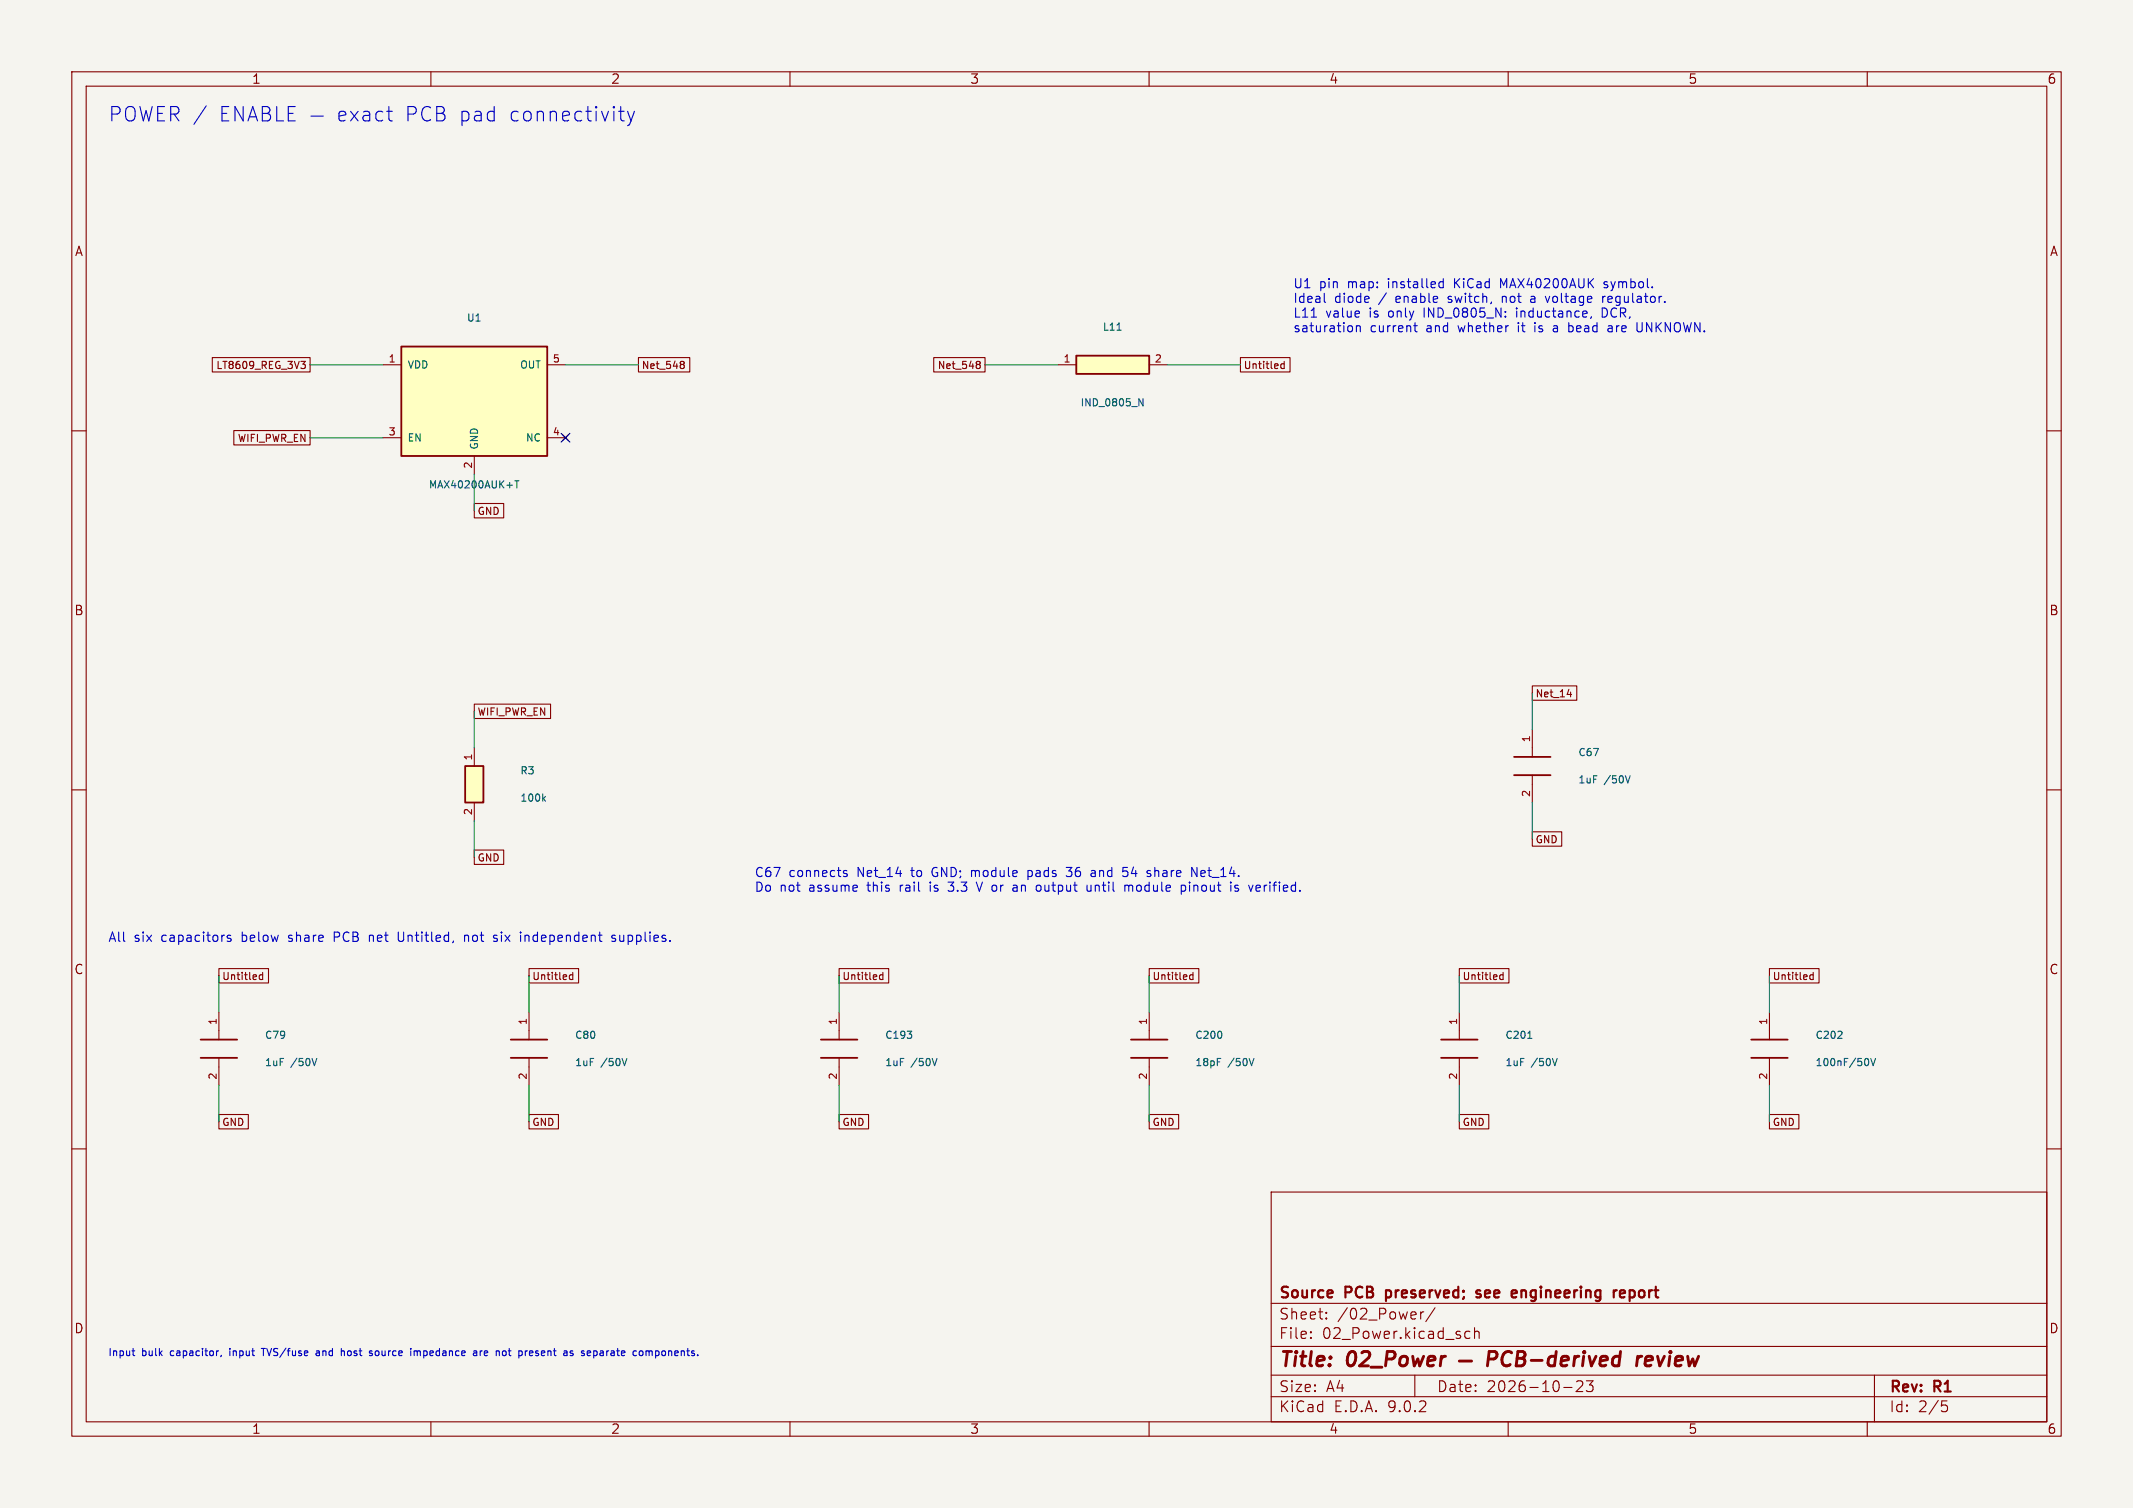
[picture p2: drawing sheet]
<svg xmlns="http://www.w3.org/2000/svg" width="297mm" height="210mm" viewBox="0 0 297 210" stroke-linecap="round" stroke-linejoin="round" font-family="sans-serif">
<path d="M0 0h297v210h-297z" fill="#f5f4ef" stroke="#f5f4ef" stroke-width=".14"/>
<g fill="none" stroke="#840000" stroke-width=".15">
<path d="M10 10h277v190h-277zM12 12h273v186h-273zM60 10v2M110 10v2M160 10v2M210 10v2M260 10v2M10 60h2M285 60h2M10 110h2M213.4 101.6v3.8M213.4 108v3.8"/>
<path d="M285 110h2M30.5 141v3.8M30.5 147.3v3.8M73.7 141v3.8M73.7 147.3v3.8M203.2 141v3.8M203.2 147.3v3.8M246.4 141v3.8M246.4 147.3v3.8M10 160h2M177 166h108v32h-108zM285 160h2"/>
<path d="M60 198v2M110 198v2M160 198v2M177 194.5h108M177 191.5h108M177 187.5h108M177 181.5h108M182.5 186.3h.1l-.1 .1M182.5 186.3v.1M182.5 185.5v.1M182.5 185.5h.1l-.1 .1M184.7 183.6v.1"/>
<path d="M184.7 183.6h-.1l.1 .1M184.7 182.8v.1M184.7 182.8h-.1l.1 .1M197 191.5v3M197.8 182.7v1M198.2 182.7l-.2 .1-.2 .2M199.8 182.1l-1.3 2M204.7 185.5l-.5-.1-.2 .3v.4l.1 .2 .1 .1 .5-.1M205.3 185.5a.37 .37 0 0 1 .7 .1v.8M205.3 184.9v1.5M210 198v2M217.7 193.2h1.2"/>
<path d="M219.5 192.4l.2-.1 .5 .1a.41 .41 0 0 1 .1 .5l-.8 .9h.9M220.9 192.3h.9l-.5 .6a.41 .41 0 0 1 .5 .3v.3l-.1 .2-.6 .1-.2-.1M260 198v2M261 191.5v6.5M270.4 195.1h.7M270.5 195.7h.4l.3 .3v.3l-.2 .2-.5 .1"/>
</g>
<g fill="none" stroke="#840000" stroke-width=".4">
<path d="M203.2 189.5h1.7M207.2 189.3h.8a.55 .55 0 0 0 .4-.5 .55 .55 0 0 0-.3-.6h-.7l-.3 2M210.5 188.4a.8 .8 0 0 0-.9-.1 .8 .8 0 0 0-.4 .8 .76 .76 0 0 0 .1 .9 .76 .76 0 0 0 .9 .1l.1-.1M211.2 189.2h.7M211.4 188.2h.6a.49 .49 0 0 1 .4 .5 .49 .49 0 0 1-.5 .5l.3 .1a.58 .58 0 0 1-.3 .9h-.8zM213.2 189.4h1.5M216.6 189a.66 .66 0 0 0-1 .3l-.1 .5 .2 .3 .2 .1 .6-.1M216.7 188.2l-.3 2M217.4 189.5l1-.1-.1-.4-.2-.1-.5 .1-.2 .2-.1 .7 .1 .2 .2 .1 .6-.1M219.3 188.9l-.2 1.3M219.8 188.9a.59 .59 0 0 0-.6 .4M220.5 188.9l-.2 1.3"/>
<path d="M220.6 188.2v.2M220.6 188.2l-.1 .1 .1 .1M220.6 188.2l.1 .1-.1 .1M221.3 188.9l.3 1.3 .6-1.3M222.8 189.5l1-.1-.1-.4-.1-.1-.6 .1-.1 .2-.1 .7v.2l.2 .1 .6-.1M225.6 189a.66 .66 0 0 0-1 .3l-.1 .5 .1 .3 .2 .1 .6-.1M225.6 188.2l-.2 2M228 188.9l-.1 1.3M228.6 188.9a.59 .59 0 0 0-.6 .4M229.8 188.9l-.5 .1-.2 .2v.7v.2l.2 .1h.4M230.1 189.4l-1 .1"/>
</g>
<path d="M193 179.7v1.5M193.1 179.7l-.1 .1M206.1 179.8l-.3-.1-.2 .2v.2l.5 .2 .1 .1-.1 .2-.1 .1-.4-.1M211 179.7l.1 .1 .1 .2-.7 .2M225.1 179.7l-.3 .1M193 180.6l.1 .1M211.1 180.6l-.1 .1M225.6 180.2l.7-.2-.1-.2-.4-.1-.2 .2v.7l.2 .1 .4-.1" fill="none" stroke="#840000" stroke-width=".3"/>
<path d="M210.8 105.4h5.1M210.8 108h5.1M27.9 144.8h5.1M27.9 147.3h5.1M71.1 144.8h5.1M71.1 147.3h5.1M200.7 144.8h5M200.7 147.3h5M243.8 144.8h5.1M243.8 147.3h5.1" fill="none" stroke="#840000" stroke-width=".25"/>
<path d="M227 108l-.3 1M44.1 147.4l-.3 1M87.3 147.4l-.3 1M212.7 144.6h.6M216.8 147.4l-.3 1M255.9 144.6h.6M256.4 143.7v.3M260 147.4a.63 .63 0 0 1 0 1M260.5 147.4l.3 1 .4-1" fill="none" stroke="#006464" stroke-width=".15"/>
<path d="M55.9 48.3h20.3v15.2h-20.3z" fill="#ffffc2"/>
<path d="M55.9 48.3h20.3v15.2h-20.3z" fill="none" stroke="#840000" stroke-width=".25"/>
<path d="M53.3 50.8h2.6M76.2 50.8h2.5M53.3 61h2.6M66 63.5v2.5M76.2 61h2.5M78.4 60.6l.7 .7M79.1 60.6l-.7 .7" fill="none" stroke="#840000" stroke-width=".15"/>
<path d="M71.7 67h.6M72 67v1" fill="none" stroke="#006464" stroke-width=".15"/>
<path d="M149.9 49.5h10.1v2.6h-10.1z" fill="#ffffc2"/>
<path d="M149.9 49.5h10.1v2.6h-10.1zM157.5 144.8h5.1M157.5 147.3h5.1" fill="none" stroke="#840000" stroke-width=".25"/>
<path d="M147.3 50.8h2.6M160 50.8h2.6M160 141v3.8M160 147.3v3.8" fill="none" stroke="#840000" stroke-width=".15"/>
<path d="M155.5 46h.6M158.6 55.5l.6 1v-1M169.5 147.4h.5M170.1 143.8v.6M174.6 147.4l-.3 1" fill="none" stroke="#006464" stroke-width=".15"/>
<path d="M64.8 106.7h2.5v5.1h-2.5z" fill="#ffffc2"/>
<path d="M64.8 106.7h2.5v5.1h-2.5zM114.3 144.8h5.1M114.3 147.3h5.1" fill="none" stroke="#840000" stroke-width=".25"/>
<g fill="none" stroke="#840000" stroke-width=".15">
<path d="M29.6 49.8h13.6v2h-13.6zM32.6 60h10.6v2h-10.6zM41.9 50.3h.6l-.3 .4 .3 .1v.3l-.2 .2h-.3M88.9 49.8h7.1v2h-7.1zM94.9 50.3h.2l.2 .2-.2 .3M94.9 50.8h.2M95.1 50.8l.2 .1v.2l-.1 .2h-.3M130 49.8h7.2v2h-7.2zM136.1 50.3h.2l.2 .2-.2 .3M136.1 50.8h.2M136.3 50.8l.2 .1v.2l-.1 .2h-.3M172.7 49.8h6.9v2h-6.9z"/>
<path d="M178.8 50.7h-.3l-.2 .1 .1 .5h.4M178.8 50.3v1M66 70.1h4.1v2h-4.1zM66 98.1h10.7v2h-10.7zM213.4 95.5h6.2v2h-6.2zM218.2 96.7h.6M218.7 96.4v.6M66 118.4h4.1v2h-4.1zM66 104.1v2.6M66 111.8v2.5M213.4 115.8h4.1v2h-4.1zM30.5 134.9h6.9v2h-6.9z"/>
<path d="M36.6 135.8l-.3-.1-.2 .2 .1 .5h.4M36.6 135.4v1M73.7 134.9h6.9v2h-6.9zM79.8 135.8l-.3-.1-.2 .2 .1 .5h.4M79.8 135.4v1M116.8 134.9h6.9v2h-6.9zM122.9 135.4v1M122.9 135.8l-.3-.1-.1 .2 .1 .5h.3M160 134.9h6.9v2h-6.9zM166.1 135.8l-.3-.1-.2 .2 .1 .5h.4M166.1 135.4v1M203.2 134.9h6.9v2h-6.9z"/>
<path d="M209.3 135.8l-.3-.1-.2 .2 .1 .5h.4M209.3 135.4v1M246.4 134.9h6.9v2h-6.9zM252.5 135.8l-.3-.1-.2 .2 .1 .5h.4M252.5 135.4v1M30.5 155.2h4.1v2h-4.1zM73.7 155.2h4.1v2h-4.1zM116.8 155.2h4.1v2h-4.1zM116.8 141v3.8M116.8 147.3v3.8M160 155.2h4.1v2h-4.1zM203.2 155.2h4.1v2h-4.1z"/>
<path d="M246.4 155.2h4.1v2h-4.1z"/>
</g>
<path d="M75.7 111.2l.3 .4M76 110.9l-.4 .4M126.3 143.6h.6l-.3 .4M126.9 144.1v.4M130.5 147.4l-.4 1" fill="none" stroke="#006464" stroke-width=".15"/>
<g fill="none" stroke="#009600" stroke-width=".15">
<path d="M43.2 50.8h10.1M78.7 50.8h10.2M137.2 50.8h10.1M162.6 50.8h10.1M43.2 61h10.1M66 66v5.1M66 99.1v5M213.4 96.5v5.1M66 114.3v5.1M213.4 111.8v5M30.5 135.9v5.1M73.7 135.9v5.1"/>
<path d="M116.8 135.9v5.1M160 135.9v5.1M203.2 135.9v5.1M246.4 135.9v5.1M30.5 151.1v5.1M73.7 151.1v5.1M116.8 151.1v5.1M160 151.1v5.1M203.2 151.1v5.1M246.4 151.1v5.1"/>
</g>
<path d="M78.1 60.4l1.2 1.2M79.3 60.4l-1.2 1.2" fill="none" stroke="#000084" stroke-width=".15"/>
<g fill="none" stroke="#0000c2" stroke-width=".15">
<path d="M28.7 14.7l-1.7 2.6M30.9 15.8h.7M31.9 14.8h-1v2h1M33.9 14.8v2l-1.2-2v2M34.5 16.8l.7-2 .7 2M34.7 16.3h1M36.5 15.8h.7M36.5 14.8h.7a.49 .49 0 0 1 .4 .5 .49 .49 0 0 1-.4 .5 .53 .53 0 0 1 .5 .5 .53 .53 0 0 1-.4 .5h-.8zM38.5 14.8v2h1M40.1 15.8h.7M41.1 14.8h-1v2h1M43.3 16.2h1.7"/>
<path d="M47.2 16.2l.9-.2v-.4l-.6-.1-.3 .3v.8l.1 .1 .2 .1 .6-.1M48.8 15.5l1.1 1.3M49.9 15.5l-1.1 1.3M50.6 15.6l.2-.1 .6 .1 .1 .2v1M51.5 16l-.7 .1a.39 .39 0 0 0-.3 .4 .39 .39 0 0 0 .3 .3l.7-.1M53.3 15.6l-.6-.1-.4 .4v.6l.2 .2 .2 .1 .6-.1M53.9 15.5h.7M54.1 14.8v1.8l.1 .1 .4 .1M86.1 15.5h.8M86.5 16.7l.4 .1M87.4 15.5l.5 1.3M87.9 16.8l-.2 .5-.3 .2"/>
<path d="M88.3 15.5l-.4 1.3M200.5 39.3h.5M201 38.8v1.3M209.4 39.7l-.5-.9v1.3M223.7 39.2l-.3 .1-.1 .1 .1 .2h.3M182.6 44.2h.7M184.4 40.8v1.1l.2 .2M188.3 45.5v.6M188.9 45.4v.8M188.9 45.5l.2-.1h.3v.8M197 44.9v1.1l.1 .1 .2 .1M200.5 40h.5"/>
<path d="M209.2 41.3v.8M209.4 41.3l-.2 .1M211.2 43.3v.9M213.2 41.3h.5v.8M213.7 45.4v.8M213.7 41.6h-.4a.25 .25 0 0 0-.2 .3 .25 .25 0 0 0 .2 .2h.4M215.2 41.3l.3 .8 .3-.8M216.8 45.4l.1 .8M216.9 45.7h-.5a.25 .25 0 0 0-.1 .3 .25 .25 0 0 0 .1 .2l.5-.1M218.4 44.9v1.3M218.9 45.4l.1 .1M219 46.1l-.2 .1-.4-.1"/>
<path d="M221.6 44.1l-.1 .2M223.2 41.3v.8M223.3 40l.4 .1M223.5 41.3h-.2l-.1 .2M223.6 43l-.5-.1v1.3l.5-.1M223.9 41.5v.6M223.9 46l.2 .2 .4-.1M224.4 45.4l.1 .8M224.5 41.6l-.6 .1M224.5 45.7h-.4l-.2 .2M227.9 44.9v1.1M228.7 44.9v1.1l-.2 .1-.3 .1"/>
<path d="M32.1 130.3l-.3-.1-.2 .2 .1 .2 .4 .1v.3h-.5M46.5 130.5h.5M47 129.8h-.5v1.3M51.4 130.2v.9M51.8 130.2l-.4 .2M55.5 129.8v1.1l.1 .1 .4 .1M64.7 130.4l.2-.2 .3 .1v.8M64.7 130.2v.9M68.9 130.7h.3l.1 .2-.2 .2h-.3M68.9 130.2l.3 .1M73.1 130.2v.9M73.6 130.3l-.3-.1-.2 .2"/>
<path d="M85.7 130.3l-.3-.1-.2 .2v.2l.5 .1v.3h-.5M86.3 130.2v.7l.2 .2M117.4 121.5l.6 .3-.2 .3-.4-.1M117.9 121.3l-.3-.1-.2 .2M129.5 122.8v.2M129.5 123.3v.8M132 124l.2 .1h.4M135.9 122.8l.5 1.3 .4-1.3M141.6 123.3v.8M141.6 124.1h-.1M141.6 123.6h-.1M143.1 122l.4 .1"/>
<path d="M143.1 121.2v1.3M143.5 121.2l-.4 .1M148.5 122l.1 .1 .5-.1M148.5 120.8h.7l-.4 .5h.3M151.9 124l-.2 .1h-.3M151.9 123.3v.8M152.1 121.2h.2l.2 .2v.7M152.5 123.3v.8M152.5 122l-.4 .1M152.5 121.5l-.4 .1M152.9 123.3l-.4 .1M156.4 120.8h.6"/>
<path d="M156.5 121.3h.3l.2 .2v.5l-.2 .1h-.3M156.8 123.3h.3l.1 .2M157.2 123.5l.2-.2h.3v.8M157.2 123.5v.6M160.8 120.8v1.3M160.9 121.3h-.1M165 123.3l.1 .2v.4l-.1 .2M165.6 123.3v.8M165.9 120.8l.8 1.3v-1.3M167.4 121.2l-.2 .2v.5l.2 .2M167.8 121.5l-.6 .1M172.1 123.7l.3 .1 .1 .1-.2 .2h-.3"/>
<path d="M172.3 123.3h.1M18.4 188.1h.4M18.5 188.6l.3 .2M30.3 188.1h.1M30.8 188.7l-.1 .2M32 187.8v.1M32 188.1v.7M36.4 187.8h.6M36.7 187.8v1M44.1 188.2h.3l.1 .6M44.5 188.4h-.4l-.1 .2 .1 .2 .4-.1M47.7 188.1l.3 .2v.5"/>
<path d="M51.8 188.5v.2M52.6 188.1l-.3 .1-.1 .1 .1 .4 .3 .1M57.2 187.8v.1M57.7 188.2l.3-.1 .1 .2M57.7 188.1v.7M58.1 188.3l.1-.2 .3 .2M58.1 188.3v.5M66.1 188.1l.2 .1 .1 .6M66.4 188.7l-.3 .1M66.4 188.4h-.3M66.9 188.1v.7M67.1 188.1l-.2 .2"/>
<path d="M67.6 188.1l-.2 .2v.3l.2 .2M67.9 188.4l-.5 .1M70.3 188.1l.2 .2v.3l-.2 .2M70.8 188.1h.3M70.9 187.8l.1 .9M73.7 188.3l.2-.2h.2l.1 .2v.1l-.5 .1M73.7 188.6l.2 .2 .2-.1M83.6 188.5v.2M90 188.2l.2-.1 .2 .2M90 188.1v.7M90.4 188.3l.1-.2 .3 .1v.6M90.4 188.3v.5"/>
</g>
<g font-size="2.8" fill="#0000c2">
<text x="15" y="17.2">POWER /</text>
<text x="56.5" y="17.2">PCB pad</text>
<text x="71.1" y="17.2">connectivity</text>
</g>
<g font-size="2.8" fill="#840000">
<text x="178" y="190.9">Title:</text>
<text x="187.7" y="190.9">02_Power</text>
<text x="230.3" y="190.9">review</text>
</g>
<g font-size="2.1" fill="#840000">
<text x="178" y="184">Sheet:</text>
<text x="178" y="181.2">Source</text>
<text x="186.2" y="184">/02_Power/</text>
<text x="187.4" y="181.2">PCB</text>
<text x="193.6" y="181.2">preserved;</text>
<text x="206.9" y="181.2">see</text>
<text x="212.4" y="181.2">engineering</text>
<text x="227.1" y="181.2">report</text>
<text x="178" y="186.7">File:</text>
<text x="184.1" y="186.7">02_Power.kicad_sch</text>
<text x="178" y="196.9">KiCad</text>
<text x="178" y="194.1">Size:</text>
<text x="184.7" y="194.1">A4</text>
<text x="185.7" y="196.9">E.D.A.</text>
<text x="193.3" y="196.9">9.0.2</text>
<text x="200" y="194.1">Date:</text>
<text x="207" y="194.1">2026-10-23</text>
<text x="263" y="194.3">Rev:</text>
<text x="263" y="196.9">Id:</text>
<text x="267.1" y="196.9">2/5</text>
<text x="269.4" y="194.3">R1</text>
</g>
<g font-size="1.8" fill="#840000">
<text x="35" y="11.9">1</text>
<text x="85" y="11.9">2</text>
<text x="135" y="11.9">3</text>
<text x="185" y="11.9">4</text>
<text x="235" y="11.9">5</text>
<text x="285" y="11.9">6</text>
<text x="10.3" y="35.9">A</text>
<text x="285.3" y="35.9">A</text>
<text x="10.3" y="85.9">B</text>
<text x="285.3" y="85.9">B</text>
<text x="10.3" y="135.9">C</text>
<text x="285.3" y="135.9">C</text>
<text x="10.3" y="185.9">D</text>
<text x="285.3" y="185.9">D</text>
<text x="35" y="199.9">1</text>
<text x="85" y="199.9">2</text>
<text x="135" y="199.9">3</text>
<text x="185" y="199.9">4</text>
<text x="235" y="199.9">5</text>
<text x="285" y="199.9">6</text>
</g>
<g font-size="1.8" fill="#0000c2">
<text x="180" y="40.5">U1</text>
<text x="183.7" y="40.5">pin</text>
<text x="187.8" y="40.5">map:</text>
<text x="193.6" y="40.5">installed</text>
<text x="202.9" y="40.5">KiCad</text>
<text x="209.6" y="40.5">MAX40200AUK</text>
<text x="224.2" y="40.5">symbol.</text>
<text x="180" y="42.5">Ideal</text>
<text x="180" y="44.6">L11</text>
<text x="180" y="46.6">saturation</text>
<text x="184.6" y="44.6">value</text>
<text x="185.8" y="42.5">diode</text>
<text x="190.8" y="46.6">current</text>
<text x="190.8" y="44.6">is</text>
<text x="192.1" y="42.5">/</text>
<text x="193.6" y="44.6">only</text>
<text x="194.6" y="42.5">enable</text>
<text x="198.7" y="44.6">IND_0805_N:</text>
<text x="198.7" y="46.6">and</text>
<text x="202.1" y="42.5">switch,</text>
<text x="203.3" y="46.6">whether</text>
<text x="209.8" y="42.5">not</text>
<text x="211.8" y="44.6">inductance,</text>
<text x="211.8" y="46.6">it</text>
<text x="214.3" y="46.6">is</text>
<text x="216.3" y="42.5">voltage</text>
<text x="219.5" y="46.6">bead</text>
<text x="223.9" y="44.6">DCR,</text>
<text x="224.4" y="42.5">regulator.</text>
<text x="225.2" y="46.6">are</text>
<text x="229.4" y="46.6">UNKNOWN.</text>
<text x="105" y="122.5">C67</text>
<text x="105" y="124.5">Do</text>
<text x="108.6" y="124.5">not</text>
<text x="109.9" y="122.5">connects</text>
<text x="112.8" y="124.5">assume</text>
<text x="119.5" y="122.5">Net_14</text>
<text x="121.1" y="124.5">this</text>
<text x="125.8" y="124.5">rail</text>
<text x="127.2" y="122.5">to</text>
<text x="130.1" y="124.5">is</text>
<text x="130.2" y="122.5">GND; module</text>
<text x="132.9" y="124.5">3.3</text>
<text x="137.1" y="124.5">V or</text>
<text x="142.5" y="124.5">an</text>
<text x="144" y="122.5">pads</text>
<text x="146" y="124.5">output</text>
<text x="149.6" y="122.5">36</text>
<text x="153.2" y="122.5">and</text>
<text x="153.2" y="124.5">until</text>
<text x="157.8" y="122.5">54</text>
<text x="158.7" y="124.5">module</text>
<text x="161.4" y="122.5">share</text>
<text x="166.7" y="124.5">pinout</text>
<text x="167.8" y="122.5">Net_14.</text>
<text x="173.8" y="124.5">is</text>
<text x="176.6" y="124.5">verified.</text>
<text x="15" y="131.5">All</text>
<text x="18.7" y="131.5">six</text>
<text x="22.6" y="131.5">capacitors</text>
<text x="33.9" y="131.5">below</text>
<text x="40.6" y="131.5">share</text>
<text x="47.1" y="131.5">PCB</text>
<text x="52.2" y="131.5">net</text>
<text x="56.4" y="131.5">Untitled,</text>
<text x="65.9" y="131.5">not</text>
<text x="70.1" y="131.5">six</text>
<text x="74" y="131.5">independent</text>
<text x="87" y="131.5">supplies.</text>
</g>
<g font-size="1.4" fill="#006464">
<text x="64.9" y="45">U1</text>
<text x="153.5" y="46.3">L11</text>
<text x="56.7" y="51.5">VDD</text>
<text x="72.3" y="51.5">OUT</text>
<text x="150.4" y="56.8">IND_0805_N</text>
<text x="56.7" y="61.7">EN</text>
<text x="66.8" y="62.7" transform="rotate(-90 66.8 62.7)">GND</text>
<text x="73.1" y="61.7">NC</text>
<text x="59.6" y="68.2">MAX40200AUK+T</text>
<text x="219.7" y="105.5">C67</text>
<text x="72.3" y="111.8">100k</text>
<text x="72.3" y="108">R3</text>
<text x="219.7" y="109.3">1uF</text>
<text x="223.4" y="109.3">/50V</text>
<text x="36.8" y="148.7">1uF</text>
<text x="36.8" y="144.9">C79</text>
<text x="40.5" y="148.7">/50V</text>
<text x="80" y="148.7">1uF</text>
<text x="80" y="144.9">C80</text>
<text x="83.7" y="148.7">/50V</text>
<text x="123.1" y="148.7">1uF</text>
<text x="123.1" y="144.9">C193</text>
<text x="126.9" y="148.7">/50V</text>
<text x="166.3" y="148.7">18pF</text>
<text x="166.3" y="144.9">C200</text>
<text x="171" y="148.7">/50V</text>
<text x="209.5" y="148.7">1uF</text>
<text x="209.5" y="144.9">C201</text>
<text x="213.2" y="148.7">/50V</text>
<text x="252.7" y="144.9">C202</text>
<text x="252.7" y="148.7">100nF/50V</text>
</g>
<g font-size="1.4" fill="#840000">
<text x="30" y="51.6">LT8609_REG_3V3</text>
<text x="89.3" y="51.6">Net_548</text>
<text x="130.4" y="51.6">Net_548</text>
<text x="173.1" y="51.6">Untitled</text>
<text x="33" y="61.8">WIFI_PWR_EN</text>
<text x="66.4" y="71.9">GND</text>
<text x="66.4" y="99.9">WIFI_PWR_EN</text>
<text x="213.7" y="97.3">Net_14</text>
<text x="213.7" y="117.6">GND</text>
<text x="66.4" y="120.2">GND</text>
<text x="30.9" y="136.7">Untitled</text>
<text x="74" y="136.7">Untitled</text>
<text x="117.2" y="136.7">Untitled</text>
<text x="160.4" y="136.7">Untitled</text>
<text x="203.6" y="136.7">Untitled</text>
<text x="246.8" y="136.7">Untitled</text>
<text x="30.9" y="157">GND</text>
<text x="74" y="157">GND</text>
<text x="117.2" y="157">GND</text>
<text x="160.4" y="157">GND</text>
<text x="203.6" y="157">GND</text>
<text x="246.8" y="157">GND</text>
</g>
<g font-size="1.4" fill="#a90000">
<text x="54" y="50.5">1</text>
<text x="76.9" y="50.5">5</text>
<text x="148" y="50.5">1</text>
<text x="160.7" y="50.5">2</text>
<text x="54" y="60.7">3</text>
<text x="65.8" y="65.4" transform="rotate(-90 65.8 65.4)">2</text>
<text x="76.9" y="60.7">4</text>
<text x="65.8" y="106" transform="rotate(-90 65.8 106)">1</text>
<text x="213.1" y="103.5" transform="rotate(-90 213.1 103.5)">1</text>
<text x="65.8" y="113.6" transform="rotate(-90 65.8 113.6)">2</text>
<text x="213.1" y="111.1" transform="rotate(-90 213.1 111.1)">2</text>
<text x="30.2" y="142.8" transform="rotate(-90 30.2 142.8)">1</text>
<text x="73.4" y="142.8" transform="rotate(-90 73.4 142.8)">1</text>
<text x="116.6" y="142.8" transform="rotate(-90 116.6 142.8)">1</text>
<text x="159.8" y="142.8" transform="rotate(-90 159.8 142.8)">1</text>
<text x="202.9" y="142.8" transform="rotate(-90 202.9 142.8)">1</text>
<text x="246.1" y="142.8" transform="rotate(-90 246.1 142.8)">1</text>
<text x="30.2" y="150.5" transform="rotate(-90 30.2 150.5)">2</text>
<text x="73.4" y="150.5" transform="rotate(-90 73.4 150.5)">2</text>
<text x="116.6" y="150.5" transform="rotate(-90 116.6 150.5)">2</text>
<text x="159.8" y="150.5" transform="rotate(-90 159.8 150.5)">2</text>
<text x="202.9" y="150.5" transform="rotate(-90 202.9 150.5)">2</text>
<text x="246.1" y="150.5" transform="rotate(-90 246.1 150.5)">2</text>
</g>
<g font-size="1.4" fill="#0000c2">
<text x="15" y="189.2">Input</text>
<text x="19.8" y="189.2">bulk</text>
<text x="23.9" y="189.2">capacitor,</text>
<text x="32.4" y="189.2">input</text>
<text x="37.2" y="189.2">TVS/fuse</text>
<text x="45" y="189.2">and</text>
<text x="48.7" y="189.2">host</text>
<text x="52.9" y="189.2">source</text>
<text x="58.9" y="189.2">impedance</text>
<text x="67.9" y="189.2">are</text>
<text x="71.3" y="189.2">not</text>
<text x="74.7" y="189.2">present</text>
<text x="81.3" y="189.2">as</text>
<text x="84" y="189.2">separate</text>
<text x="91.5" y="189.2">components.</text>
</g>
</svg>
